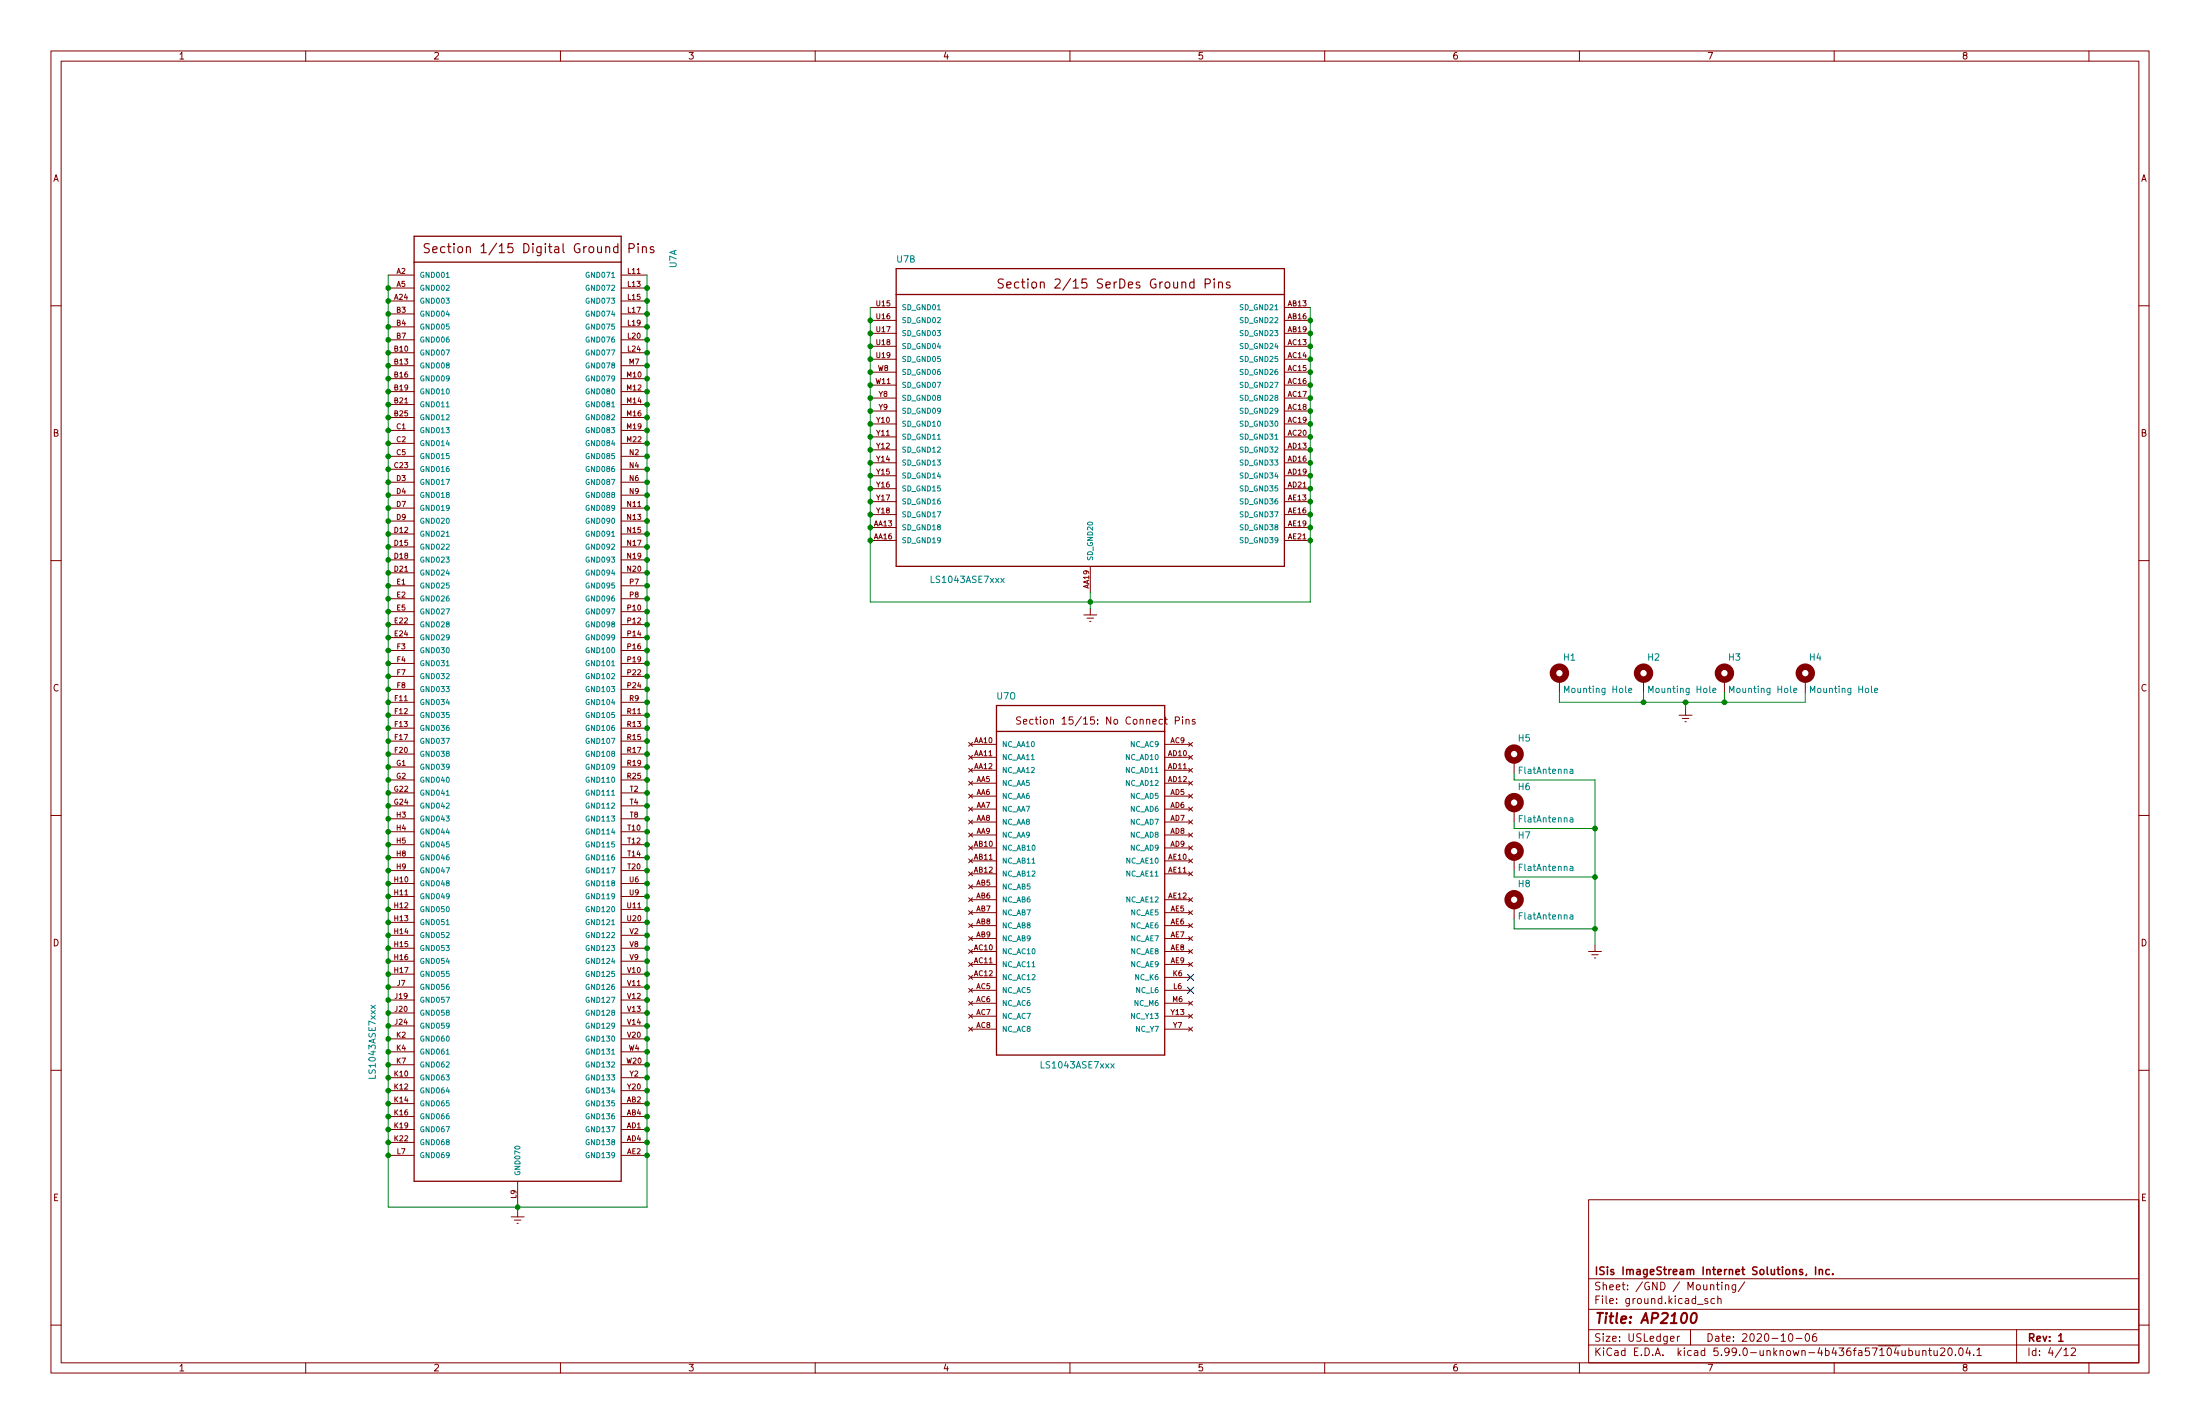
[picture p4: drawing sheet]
<svg xmlns="http://www.w3.org/2000/svg" width="432mm" height="279mm" viewBox="0 0 432 279" stroke-linecap="round" stroke-linejoin="round" font-family="sans-serif">
<g fill="none" stroke="#840000" stroke-width=".2">
<path d="M10 10h411.8v259.4h-411.8zM12 12h407.8v255.4h-407.8zM60 10v2M110 10v2M160 10v2M210 10v2M260 10v2M310 10v2M360 10v2M410 10v2M10 60h2M76.2 54h5.1"/>
<path d="M76.2 59.1h5.1M76.2 56.5h5.1M121.9 54h5.1M121.9 59.1h5.1M121.9 56.5h5.1M419.8 60h2M76.2 69.2h5.1M76.2 71.8h5.1M76.2 74.3h5.1M76.2 76.8h5.1M76.2 79.4h5.1M76.2 61.6h5.1"/>
<path d="M76.2 64.1h5.1M76.2 66.7h5.1M121.9 69.2h5.1M121.9 71.8h5.1M121.9 74.3h5.1M121.9 76.8h5.1M121.9 79.4h5.1M121.9 61.6h5.1M121.9 64.1h5.1M121.9 66.7h5.1M170.8 60.3h5.1M170.8 62.9h5.1"/>
<path d="M170.8 65.4h5.1M170.8 67.9h5.1M170.8 70.5h5.1M170.8 73h5.1M170.8 75.6h5.1M170.8 78.1h5.1M252.1 60.3h5.1M252.1 62.9h5.1M252.1 65.4h5.1M252.1 67.9h5.1M252.1 70.5h5.1M252.1 73h5.1"/>
<path d="M252.1 75.6h5.1M252.1 78.1h5.1M76.2 81.9h5.1M76.2 84.5h5.1M76.2 87h5.1M76.2 92.1h5.1M76.2 89.5h5.1M76.2 94.6h5.1M76.2 97.2h5.1M76.2 99.7h5.1M121.9 81.9h5.1M121.9 84.5h5.1"/>
<path d="M121.9 87h5.1M121.9 92.1h5.1M121.9 89.5h5.1M121.9 94.6h5.1M121.9 97.2h5.1M121.9 99.7h5.1M170.8 80.6h5.1M170.8 83.2h5.1M170.8 85.7h5.1M170.8 88.3h5.1M170.8 90.8h5.1M170.8 93.3h5.1"/>
<path d="M170.8 95.9h5.1M170.8 98.4h5.1M252.1 80.6h5.1M252.1 83.2h5.1M252.1 85.7h5.1M252.1 88.3h5.1M252.1 90.8h5.1M252.1 93.3h5.1M252.1 95.9h5.1M252.1 98.4h5.1M10 110h2M76.2 104.8h5.1"/>
<path d="M76.2 107.3h5.1M76.2 109.9h5.1M76.2 112.4h5.1M76.2 102.2h5.1M76.2 114.9h5.1M76.2 117.5h5.1M121.9 104.8h5.1M121.9 107.3h5.1M121.9 109.9h5.1M121.9 112.4h5.1M121.9 102.2h5.1M121.9 114.9h5.1"/>
<path d="M121.9 117.5h5.1M170.8 103.5h5.1M170.8 106h5.1M170.8 101h5.1M214 111.1v5.1M214 119.4v1.3M252.1 103.5h5.1M252.1 106h5.1M252.1 101h5.1M419.8 110h2M76.2 122.6h5.1M76.2 125.1h5.1"/>
<path d="M76.2 120h5.1M76.2 137.8h5.1M76.2 127.6h5.1M76.2 130.2h5.1M76.2 132.7h5.1M76.2 135.3h5.1M121.9 122.6h5.1M121.9 125.1h5.1M121.9 120h5.1M121.9 137.8h5.1M121.9 127.6h5.1M121.9 130.2h5.1"/>
<path d="M121.9 132.7h5.1M121.9 135.3h5.1M212.7 120.7h2.6M213.4 121.3h1.2M213.9 121.9h.2M306.1 133.4v2.5M322.6 133.4v2.5M330.8 139.1v1.2M338.5 133.4v2.5M354.3 133.4v2.5M10 160h2M76.2 140.3h5.1"/>
<path d="M76.2 142.9h5.1M76.2 145.4h5.1M76.2 148h5.1M76.2 150.5h5.1M76.2 153h5.1M76.2 155.6h5.1M76.2 158.1h5.1M121.9 140.3h5.1M121.9 142.9h5.1M121.9 145.4h5.1M121.9 148h5.1M121.9 150.5h5.1"/>
<path d="M121.9 153h5.1M121.9 155.6h5.1M121.9 158.1h5.1M190.1 145.7l.8 .7M190.1 148.2l.8 .8M190.1 150.7l.8 .8M190.1 153.3l.8 .8M190.1 155.8l.8 .8M190.1 158.4l.8 .7M190.5 146.1h5.1M190.5 148.6h5.1M190.5 151.1h5.1"/>
<path d="M190.5 153.7h5.1M190.5 156.2h5.1M190.5 158.8h5.1M190.9 145.7l-.8 .7M190.9 148.2l-.8 .8M190.9 150.7l-.8 .8M190.9 153.3l-.8 .8M190.9 155.8l-.8 .8M190.9 158.4l-.8 .7M200.3 140.7h-.5l-.3 .2 .2 .4 .6 .2v.4l-.2 .2-.6-.1M200.9 141.6l.7-.1-.1-.3-.4-.1-.2 .2v.7h.6M228.6 146.1h5.1"/>
<path d="M228.6 148.6h5.1M228.6 151.1h5.1M228.6 153.7h5.1M228.6 156.2h5.1M228.6 158.8h5.1M230.7 141.4l.7-.1 .1-.2-.1-.3-.7-.1v1.4M232.1 140.7v.1M232.1 141.1v1M232.8 141.3l.2-.2 .3 .1 .1 .9M232.8 141.1v1M233.3 145.7l.8 .7M233.3 148.2l.8 .8"/>
<path d="M233.3 150.7l.8 .8M233.3 153.3l.8 .8M233.3 155.8l.8 .8M233.3 158.4l.8 .7M234.1 145.7l-.8 .7M234.1 148.2l-.8 .8M234.1 153.3l-.8 .8M234.1 155.8l-.8 .8M234.1 158.4l-.8 .7M234.1 150.7l-.8 .8M234.5 141.2l-.3-.1-.2 .2 .1 .2 .4 .2v.3h-.5M297.2 149.2v2.6"/>
<path d="M297.2 158.8v2.5M329.6 140.3h2.5M330.2 141h1.3M330.7 141.6h.3M419.8 160h2M76.2 173.4h5.1M76.2 175.9h5.1M76.2 178.4h5.1M76.2 160.7h5.1M76.2 163.2h5.1M76.2 165.7h5.1M76.2 168.3h5.1"/>
<path d="M76.2 170.8h5.1M121.9 173.4h5.1M121.9 175.9h5.1M121.9 178.4h5.1M121.9 160.7h5.1M121.9 163.2h5.1M121.9 165.7h5.1M121.9 168.3h5.1M121.9 170.8h5.1M190.1 160.9l.8 .8M190.1 163.4l.8 .8M190.1 166l.8 .8"/>
<path d="M190.1 168.5l.8 .8M190.1 171.1l.8 .7M190.1 173.6l.8 .8M190.1 176.1l.8 .8M190.1 178.7l.8 .8M190.5 161.3h5.1M190.5 163.8h5.1M190.5 166.4h5.1M190.5 168.9h5.1M190.5 171.5h5.1M190.5 174h5.1M190.5 176.5h5.1"/>
<path d="M190.5 179.1h5.1M190.9 160.9l-.8 .8M190.9 163.4l-.8 .8M190.9 166l-.8 .8M190.9 168.5l-.8 .8M190.9 171.1l-.8 .7M190.9 173.6l-.8 .8M190.9 176.1l-.8 .8M190.9 178.7l-.8 .8M228.6 161.3h5.1M228.6 163.8h5.1M228.6 166.4h5.1"/>
<path d="M228.6 168.9h5.1M228.6 171.5h5.1M228.6 176.5h5.1M228.6 179.1h5.1M233.3 160.9l.8 .8M233.3 163.4l.8 .8M233.3 166l.8 .8M233.3 168.5l.8 .8M233.3 171.1l.8 .7M233.3 176.1l.8 .8M233.3 178.7l.8 .8M234.1 160.9l-.8 .8"/>
<path d="M234.1 163.4l-.8 .8M234.1 166l-.8 .8M234.1 168.5l-.8 .8M234.1 171.1l-.8 .7M234.1 176.1l-.8 .8M234.1 178.7l-.8 .8M297.2 168.3v2.5M297.2 177.8v2.5M76.2 181h5.1M76.2 183.5h5.1M76.2 186.1h5.1M76.2 188.6h5.1"/>
<path d="M76.2 191.1h5.1M76.2 196.2h5.1M76.2 198.8h5.1M76.2 193.7h5.1M121.9 181h5.1M121.9 183.5h5.1M121.9 186.1h5.1M121.9 188.6h5.1M121.9 191.1h5.1M121.9 196.2h5.1M121.9 198.8h5.1M121.9 193.7h5.1"/>
<path d="M190.1 181.2l.8 .8M190.1 183.8l.8 .7M190.1 186.3l.8 .8M190.1 188.8l.8 .8M190.1 191.4l.8 .8M190.1 193.9l.8 .8M190.1 196.5l.8 .7M190.1 199l.8 .8M190.5 186.7h5.1M190.5 181.6h5.1M190.5 184.2h5.1M190.5 189.2h5.1"/>
<path d="M190.5 191.8h5.1M190.5 194.3h5.1M190.5 196.9h5.1M190.5 199.4h5.1M190.9 181.2l-.8 .8M190.9 183.8l-.8 .7M190.9 186.3l-.8 .8M190.9 188.8l-.8 .8M190.9 191.4l-.8 .8M190.9 193.9l-.8 .8M190.9 196.5l-.8 .7M190.9 199l-.8 .8"/>
<path d="M228.6 186.7h5.1M228.6 181.6h5.1M228.6 184.2h5.1M228.6 189.2h5.1M228.6 191.8h5.1M228.6 194.3h5.1M228.6 196.9h5.1M228.6 199.4h5.1M233.3 181.2l.8 .8M233.3 183.8l.8 .7M233.3 186.3l.8 .8M233.3 188.8l.8 .8"/>
<path d="M233.3 196.5l.8 .7M233.3 199l.8 .8M234.1 181.2l-.8 .8M234.1 183.8l-.8 .7M234.1 186.3l-.8 .8M234.1 188.8l-.8 .8M234.1 196.5l-.8 .7M234.1 199l-.8 .8M311.8 186.7h2.5M312.4 187.3h1.3M312.9 188h.3M313.1 185.4v1.3"/>
<path d="M10 210h2M76.2 216.5h5.1M76.2 219.1h5.1M76.2 201.3h5.1M76.2 211.5h5.1M76.2 214h5.1M76.2 203.8h5.1M76.2 206.4h5.1M76.2 208.9h5.1M121.9 216.5h5.1M121.9 219.1h5.1M121.9 201.3h5.1"/>
<path d="M121.9 211.5h5.1M121.9 214h5.1M121.9 203.8h5.1M121.9 206.4h5.1M121.9 208.9h5.1M190.1 201.5l.8 .8M190.5 201.9h5.1M190.9 201.5l-.8 .8M228.6 201.9h5.1M233.3 201.5l.8 .8M234.1 201.5l-.8 .8M419.8 210h2"/>
<path d="M76.2 221.6h5.1M76.2 224.2h5.1M76.2 226.7h5.1M100.3 238.8h2.6M101 239.4h1.2M101.6 231.8v5.1M101.6 237.5v1.3M121.9 221.6h5.1M121.9 224.2h5.1M121.9 226.7h5.1M311.8 235.4h108v32h-108zM10 260h2"/>
<path d="M101.5 240h.2M311.8 256.9h108M311.8 250.9h108M333.2 255.9h1.1M335.2 254.9l-.4-.1-.2 .2 .1 .2 .5 .2v.3h-.6M335.7 252.2l.2-.1 .4 .1 .1 .9M336.5 254.9l-.4-.1-.3 .3 .1 .6h.6M336.9 252.1h.5M337.1 251.6v1.3l.3 .2M337.2 254.9l.2-.1 .3 .1 .1 .9M337.2 254.3v1.5M337.9 251.6v.1"/>
<path d="M337.9 252.1v1M338.7 252.2l.2-.1 .3 .1 .1 .9M338.7 252.1v1M340.7 252.1v1.2l-.3 .3-.4-.1M340.7 252.2l-.5-.1-.3 .3 .2 .6h.6M342.4 251.5l-1.2 1.9M419.8 260h2M60 267.4v2M110 267.4v2M160 267.4v2M210 267.4v2M260 267.4v2"/>
<path d="M310 267.4v2M311.8 263.9h108M311.8 260.9h108M327.9 262.7l.7-.2-.1-.3h-.4l-.2 .2v.7h.6M329.2 262.2v1M329.7 262.2l-.5 .3M331.8 260.9v3M351.2 261.7h.2a.8 .8 0 0 1 .5 .7 .8 .8 0 0 1-.5 .8 .99 .99 0 0 1-.2-1.5zM352.5 262.6h1.2M354.5 261.7h.2a.8 .8 0 0 1 .5 .7 .8 .8 0 0 1-.5 .8 1 1 0 0 1-.2-1.5zM356.4 261.7a.6 .6 0 0 0-.7 .6v.6l.2 .2 .4 .1 .2-.2 .1-.5-.2-.2-.4-.1-.3 .3M360 267.4v2"/>
<path d="M377.4 265.1l.2-.1h.3l.1 1M377.4 265v1M378.5 265h.6M378.7 264.5v1.3l.4 .2M379.6 265l.1 .9 .3 .1 .2-.2M380.2 265v1M380.9 264.6l.5-.1 .3 .1v.3l-.9 1.1h.9M382.5 264.5h.2a.8 .8 0 0 1 .5 .7 .8 .8 0 0 1-.5 .8 1 1 0 0 1-.2-1.5zM383.8 265.8v.2M384.7 264.5h.1a.8 .8 0 0 1 .5 .7 .8 .8 0 0 1-.5 .8 .99 .99 0 0 1-.1-1.5zM386.2 264.4l-.3 1.1h.9M386.6 265v1"/>
<path d="M387.4 265.8v.2M388 264.9l.4-.4v1.5M388 266h.9M395.8 260.9v6.5M405.1 264.9l.4-.4v1.5M405.1 266h.8M406.5 264.6l.6-.1 .2 .1 .1 .3-1 1.1h1M410 267.4v2"/>
</g>
<path d="M354.6 250l-.2 .3M356.4 248.6v1.5M357.1 249.2l.2-.1 .3 .1 .1 .9M357.1 249.1v1M359.1 249.2l-.5-.1-.2 .3 .1 .6h.6M359.7 249.9v.2M404.1 262.1l.4-.4v1.5M404.1 263.2h.8" fill="none" stroke="#840000" stroke-width=".3"/>
<path d="M332.2 257.8l.1-.1a.44 .44 0 0 1 .7 .3 1.15 1.15 0 0 1-.8 1.6l-.2-.1a1.53 1.53 0 0 1 .2-1.7z" fill="none" stroke="#840000" stroke-width=".4"/>
<g fill="none" stroke="#840000" stroke-width=".22">
<path d="M84.3 47.9l-.7-.1-.3 .2v.5l.8 .3 .2 .4-.4 .4-.6-.1M84.9 49l.9-.2-.1-.3-.5-.1-.3 .3 .1 .8h.7M123.5 48.7h.8l.2-.3-.1-.4-.3-.2h-.6v1.8M125.2 47.8v.2M125.2 48.4v1.2M126.1 48.6l.2-.2 .5 .1 .1 1.1M126.1 48.4v1.2M128.3 48.5l-.4-.1-.3 .3 .1 .2 .6 .2v.4h-.7M196.9 54.8l-.7-.1-.3 .4 .2 .4 .7 .3v.5l-.2 .2-.7-.1M197.6 55.9l.8-.1v-.4l-.5-.1-.3 .3 .1 .8h.7M236.5 55.7l.9-.1 .2-.3-.1-.4-.3-.2h-.7v1.8M238.3 54.7v.2"/>
<path d="M238.3 55.3v1.2M239.2 55.5l.2-.2 .4 .1 .1 1.1M239.2 55.3v1.2M241.4 55.4l-.5-.1-.2 .3 .1 .2 .6 .2v.4h-.7"/>
</g>
<path d="M81.3 46.4h40.6v185.4h-40.6zM81.3 51.4h40.6M175.9 52.7h76.2v58.4h-76.2zM175.9 57.8h76.2M195.6 138.4h33v68.6h-33zM195.6 143.5h33" fill="none" stroke="#840000" stroke-width=".25"/>
<g fill="none" stroke="#008484" stroke-width=".2">
<path d="M87.6 54.4h.6M87.6 79.8h.6M87.6 105.2h.6M196.4 113.5l.7 .8M197.1 113.5l-.7 .8M87.6 130.6h.6M319.7 135.5l.6-.1-.1-.3h-.4l-.1 .1v.6h.5M336.2 135.5l.6-.1-.1-.3h-.3l-.2 .1v.6h.5M352.1 135.5l.6-.1-.1-.3h-.4l-.1 .1v.6h.5M367.9 135.5l.6-.1v-.3h-.4l-.2 .1 .1 .6h.5M87.6 156h.6M308.2 151h.5v.8"/>
<path d="M308.7 151.2l-.4 .1-.2 .2 .2 .3 .4-.1M202.6 169.4h.6M308.2 160.5h.5v.8M308.2 179.6h.5v.7M308.2 170h.5v.8M308.7 160.8h-.4l-.2 .2 .2 .3 .4-.1M308.7 179.8l-.4 .1-.2 .1 .2 .3h.4M308.7 170.3h-.4l-.2 .2 .2 .3h.4M72.8 197.2l.9 .7M73.7 197.2l-.9 .7M87.6 181.4h.6M87.6 206.8h.6"/>
<path d="M218 208.7l.7 .9M218.7 208.7l-.7 .9"/>
</g>
<g fill="none" stroke="#840000" stroke-width="1.3">
<circle cx="306.1" cy="132.1" r="1.27"/>
<circle cx="322.6" cy="132.1" r="1.27"/>
<circle cx="338.5" cy="132.1" r="1.27"/>
<circle cx="354.3" cy="132.1" r="1.27"/>
<circle cx="297.2" cy="157.5" r="1.27"/>
<circle cx="297.2" cy="148" r="1.27"/>
<circle cx="297.2" cy="176.5" r="1.27"/>
<circle cx="297.2" cy="167" r="1.27"/>
</g>
<path d="M76.2 54v182.9h50.8v-182.9M170.8 60.3v57.8h86.4v-57.8M214 116.2v3.2M306.1 135.9v1.9h48.2v-1.9M322.6 135.9v1.9M330.8 137.8v1.3M338.5 135.9v1.9M297.2 151.8v1.2h15.9v32.4M297.2 161.3v1.3h15.9M297.2 170.8v1.3h15.9M297.2 180.3v1.9h15.9M101.6 236.9v.6" fill="none" stroke="#008400" stroke-width=".2"/>
<path d="M233.1 193.7l1.2 1.2M233.1 191.2l1.2 1.2M234.3 193.7l-1.2 1.2M234.3 191.2l-1.2 1.2" fill="none" stroke="#000084" stroke-width=".2"/>
<g fill="#008400" stroke="#008400" stroke-width=".2">
<circle cx="127" cy="94.6" r=".46"/>
<circle cx="127" cy="97.2" r=".46"/>
<circle cx="127" cy="99.7" r=".46"/>
<circle cx="170.8" cy="88.3" r=".46"/>
<circle cx="170.8" cy="90.8" r=".46"/>
<circle cx="170.8" cy="93.3" r=".46"/>
<circle cx="170.8" cy="95.9" r=".46"/>
<circle cx="127" cy="89.5" r=".46"/>
<circle cx="127" cy="92.1" r=".46"/>
<circle cx="127" cy="102.2" r=".46"/>
<circle cx="127" cy="104.8" r=".46"/>
<circle cx="170.8" cy="98.4" r=".46"/>
<circle cx="170.8" cy="101" r=".46"/>
<circle cx="170.8" cy="103.5" r=".46"/>
<circle cx="170.8" cy="106" r=".46"/>
<circle cx="127" cy="107.3" r=".46"/>
<circle cx="127" cy="109.9" r=".46"/>
<circle cx="127" cy="112.4" r=".46"/>
<circle cx="127" cy="114.9" r=".46"/>
<circle cx="127" cy="117.5" r=".46"/>
<circle cx="214" cy="118.1" r=".46"/>
<circle cx="127" cy="120" r=".46"/>
<circle cx="127" cy="122.6" r=".46"/>
<circle cx="127" cy="125.1" r=".46"/>
<circle cx="127" cy="127.6" r=".46"/>
<circle cx="127" cy="130.2" r=".46"/>
<circle cx="127" cy="132.7" r=".46"/>
<circle cx="127" cy="135.3" r=".46"/>
<circle cx="127" cy="137.8" r=".46"/>
<circle cx="127" cy="140.3" r=".46"/>
<circle cx="127" cy="142.9" r=".46"/>
<circle cx="127" cy="145.4" r=".46"/>
<circle cx="127" cy="148" r=".46"/>
<circle cx="127" cy="150.5" r=".46"/>
<circle cx="127" cy="153" r=".46"/>
<circle cx="127" cy="155.6" r=".46"/>
<circle cx="170.8" cy="62.9" r=".46"/>
<circle cx="170.8" cy="65.4" r=".46"/>
<circle cx="170.8" cy="67.9" r=".46"/>
<circle cx="170.8" cy="70.5" r=".46"/>
<circle cx="170.8" cy="73" r=".46"/>
<circle cx="170.8" cy="75.6" r=".46"/>
<circle cx="170.8" cy="78.1" r=".46"/>
<circle cx="170.8" cy="80.6" r=".46"/>
<circle cx="170.8" cy="83.2" r=".46"/>
<circle cx="170.8" cy="85.7" r=".46"/>
<circle cx="257.2" cy="67.9" r=".46"/>
<circle cx="257.2" cy="70.5" r=".46"/>
<circle cx="257.2" cy="73" r=".46"/>
<circle cx="257.2" cy="62.9" r=".46"/>
<circle cx="257.2" cy="65.4" r=".46"/>
<circle cx="127" cy="61.6" r=".46"/>
<circle cx="127" cy="64.1" r=".46"/>
<circle cx="127" cy="66.7" r=".46"/>
<circle cx="127" cy="69.2" r=".46"/>
<circle cx="127" cy="71.8" r=".46"/>
<circle cx="127" cy="74.3" r=".46"/>
<circle cx="127" cy="81.9" r=".46"/>
<circle cx="127" cy="84.5" r=".46"/>
<circle cx="127" cy="87" r=".46"/>
<circle cx="127" cy="56.5" r=".46"/>
<circle cx="127" cy="59.1" r=".46"/>
<circle cx="127" cy="76.8" r=".46"/>
<circle cx="127" cy="79.4" r=".46"/>
<circle cx="257.2" cy="75.6" r=".46"/>
<circle cx="257.2" cy="78.1" r=".46"/>
<circle cx="257.2" cy="80.6" r=".46"/>
<circle cx="257.2" cy="83.2" r=".46"/>
<circle cx="257.2" cy="85.7" r=".46"/>
<circle cx="257.2" cy="88.3" r=".46"/>
<circle cx="257.2" cy="90.8" r=".46"/>
<circle cx="257.2" cy="93.3" r=".46"/>
<circle cx="257.2" cy="95.9" r=".46"/>
<circle cx="257.2" cy="98.4" r=".46"/>
<circle cx="257.2" cy="101" r=".46"/>
<circle cx="257.2" cy="103.5" r=".46"/>
<circle cx="257.2" cy="106" r=".46"/>
<circle cx="322.6" cy="137.8" r=".46"/>
<circle cx="313.1" cy="172.1" r=".46"/>
<circle cx="313.1" cy="182.2" r=".46"/>
<circle cx="313.1" cy="162.6" r=".46"/>
<circle cx="338.5" cy="137.8" r=".46"/>
<circle cx="330.8" cy="137.8" r=".46"/>
<circle cx="76.2" cy="61.6" r=".46"/>
<circle cx="76.2" cy="64.1" r=".46"/>
<circle cx="76.2" cy="66.7" r=".46"/>
<circle cx="76.2" cy="69.2" r=".46"/>
<circle cx="76.2" cy="71.8" r=".46"/>
<circle cx="76.2" cy="74.3" r=".46"/>
<circle cx="76.2" cy="81.9" r=".46"/>
<circle cx="76.2" cy="84.5" r=".46"/>
<circle cx="76.2" cy="87" r=".46"/>
<circle cx="76.2" cy="94.6" r=".46"/>
<circle cx="76.2" cy="97.2" r=".46"/>
<circle cx="76.2" cy="99.7" r=".46"/>
<circle cx="76.2" cy="56.5" r=".46"/>
<circle cx="76.2" cy="59.1" r=".46"/>
<circle cx="76.2" cy="76.8" r=".46"/>
<circle cx="76.2" cy="79.4" r=".46"/>
<circle cx="76.2" cy="89.5" r=".46"/>
<circle cx="76.2" cy="92.1" r=".46"/>
<circle cx="76.2" cy="102.2" r=".46"/>
<circle cx="76.2" cy="104.8" r=".46"/>
<circle cx="76.2" cy="132.7" r=".46"/>
<circle cx="76.2" cy="135.3" r=".46"/>
<circle cx="76.2" cy="137.8" r=".46"/>
<circle cx="76.2" cy="145.4" r=".46"/>
<circle cx="76.2" cy="148" r=".46"/>
<circle cx="76.2" cy="150.5" r=".46"/>
<circle cx="76.2" cy="127.6" r=".46"/>
<circle cx="76.2" cy="130.2" r=".46"/>
<circle cx="76.2" cy="140.3" r=".46"/>
<circle cx="76.2" cy="142.9" r=".46"/>
<circle cx="76.2" cy="153" r=".46"/>
<circle cx="76.2" cy="155.6" r=".46"/>
<circle cx="76.2" cy="158.1" r=".46"/>
<circle cx="76.2" cy="160.7" r=".46"/>
<circle cx="76.2" cy="163.2" r=".46"/>
<circle cx="76.2" cy="170.8" r=".46"/>
<circle cx="76.2" cy="173.4" r=".46"/>
<circle cx="76.2" cy="175.9" r=".46"/>
<circle cx="76.2" cy="183.5" r=".46"/>
<circle cx="76.2" cy="186.1" r=".46"/>
<circle cx="76.2" cy="188.6" r=".46"/>
<circle cx="76.2" cy="165.7" r=".46"/>
<circle cx="76.2" cy="168.3" r=".46"/>
<circle cx="76.2" cy="178.4" r=".46"/>
<circle cx="76.2" cy="181" r=".46"/>
<circle cx="127" cy="158.1" r=".46"/>
<circle cx="127" cy="160.7" r=".46"/>
<circle cx="127" cy="163.2" r=".46"/>
<circle cx="127" cy="170.8" r=".46"/>
<circle cx="127" cy="173.4" r=".46"/>
<circle cx="127" cy="175.9" r=".46"/>
<circle cx="127" cy="183.5" r=".46"/>
<circle cx="127" cy="186.1" r=".46"/>
<circle cx="127" cy="188.6" r=".46"/>
<circle cx="127" cy="165.7" r=".46"/>
<circle cx="127" cy="168.3" r=".46"/>
<circle cx="127" cy="178.4" r=".46"/>
<circle cx="127" cy="181" r=".46"/>
<circle cx="76.2" cy="196.2" r=".46"/>
<circle cx="76.2" cy="198.8" r=".46"/>
<circle cx="76.2" cy="201.3" r=".46"/>
<circle cx="76.2" cy="208.9" r=".46"/>
<circle cx="76.2" cy="211.5" r=".46"/>
<circle cx="76.2" cy="214" r=".46"/>
<circle cx="76.2" cy="221.6" r=".46"/>
<circle cx="76.2" cy="224.2" r=".46"/>
<circle cx="76.2" cy="226.7" r=".46"/>
<circle cx="76.2" cy="191.1" r=".46"/>
<circle cx="76.2" cy="193.7" r=".46"/>
<circle cx="76.2" cy="203.8" r=".46"/>
<circle cx="76.2" cy="206.4" r=".46"/>
<circle cx="76.2" cy="216.5" r=".46"/>
<circle cx="76.2" cy="219.1" r=".46"/>
<circle cx="101.6" cy="236.9" r=".46"/>
<circle cx="76.2" cy="112.4" r=".46"/>
<circle cx="76.2" cy="114.9" r=".46"/>
<circle cx="76.2" cy="117.5" r=".46"/>
<circle cx="76.2" cy="120" r=".46"/>
<circle cx="76.2" cy="122.6" r=".46"/>
<circle cx="76.2" cy="125.1" r=".46"/>
<circle cx="76.2" cy="107.3" r=".46"/>
<circle cx="76.2" cy="109.9" r=".46"/>
<circle cx="127" cy="196.2" r=".46"/>
<circle cx="127" cy="198.8" r=".46"/>
<circle cx="127" cy="201.3" r=".46"/>
<circle cx="127" cy="208.9" r=".46"/>
<circle cx="127" cy="211.5" r=".46"/>
<circle cx="127" cy="214" r=".46"/>
<circle cx="127" cy="216.5" r=".46"/>
<circle cx="127" cy="191.1" r=".46"/>
<circle cx="127" cy="193.7" r=".46"/>
<circle cx="127" cy="203.8" r=".46"/>
<circle cx="127" cy="206.4" r=".46"/>
<circle cx="127" cy="219.1" r=".46"/>
<circle cx="127" cy="221.6" r=".46"/>
<circle cx="127" cy="224.2" r=".46"/>
<circle cx="127" cy="226.7" r=".46"/>
</g>
<text font-size="2.8" fill="#840000" x="312.8" y="259.7">Title: AP2100</text>
<g font-size="2.5" fill="#840000">
<text x="86.7" y="49.7">Section 1/15 Digital Ground Pins</text>
<text x="199.1" y="56.6">Section 2/15 SerDes Ground Pins</text>
</g>
<g font-size="2.1" fill="#840000">
<text x="312.8" y="250.2">ISis ImageStream Internet Solutions, Inc.</text>
<text x="312.8" y="255.9">File: ground.kicad_sch</text>
<text x="312.8" y="253.2">Sheet: /GND / Mounting/</text>
<text x="312.8" y="263.2">Size: USLedger</text>
<text x="334.8" y="263.2">Date: 2020-10-06</text>
<text x="397.8" y="263.2">Rev: 1</text>
<text x="312.8" y="266">KiCad E.D.A. kicad 5.99.0-unknown-4b436fa57~104~ubuntu20.04.1</text>
<text x="397.8" y="266">Id: 4/12</text>
</g>
<text font-size="2" fill="#840000" x="202.2" y="142.2">Section 15/15: No Connect Pins</text>
<g font-size="1.8" fill="#840000">
<text x="35" y="11.7">1</text>
<text x="85" y="11.7">2</text>
<text x="135" y="11.7">3</text>
<text x="185" y="11.7">4</text>
<text x="235" y="11.7">5</text>
<text x="285" y="11.7">6</text>
<text x="335" y="11.7">7</text>
<text x="385" y="11.7">8</text>
<text x="10.3" y="35.6">A</text>
<text x="420.1" y="35.6">A</text>
<text x="10.3" y="85.7">B</text>
<text x="420.1" y="85.7">B</text>
<text x="10.3" y="135.6">C</text>
<text x="420.1" y="135.6">C</text>
<text x="10.3" y="185.7">D</text>
<text x="420.1" y="185.7">D</text>
<text x="10.4" y="235.7">E</text>
<text x="420.2" y="235.7">E</text>
<text x="35" y="269.1">1</text>
<text x="85" y="269.1">2</text>
<text x="135" y="269.1">3</text>
<text x="185" y="269.1">4</text>
<text x="235" y="269.1">5</text>
<text x="285" y="269.1">6</text>
<text x="335" y="269.1">7</text>
<text x="385" y="269.1">8</text>
</g>
<g font-size="1.8" fill="#008484">
<text x="132.8" y="52.6" transform="rotate(-90 132.8 52.6)">U7A</text>
<text x="176" y="51.5">U7B</text>
<text x="183" y="114.4">LS1043ASE7xxx</text>
<text x="306.9" y="129.6">H1</text>
<text x="323.4" y="129.6">H2</text>
<text x="339.3" y="129.6">H3</text>
<text x="355.2" y="129.6">H4</text>
<text x="195.7" y="137.2">U7O</text>
<text x="307.5" y="136">Mounting Hole</text>
<text x="324" y="136">Mounting Hole</text>
<text x="339.9" y="136">Mounting Hole</text>
<text x="355.8" y="136">Mounting Hole</text>
<text x="298" y="145.5">H5</text>
<text x="298" y="155">H6</text>
<text x="298.3" y="151.8">FlatAntenna</text>
<text x="298.3" y="161.4">FlatAntenna</text>
<text x="298" y="164.5">H7</text>
<text x="298.3" y="170.9">FlatAntenna</text>
<text x="298" y="174.1">H8</text>
<text x="298.3" y="180.4">FlatAntenna</text>
<text x="204.6" y="209.6">LS1043ASE7xxx</text>
<text x="73.7" y="211.4" transform="rotate(-90 73.7 211.4)">LS1043ASE7xxx</text>
</g>
<g font-size="1.4" fill="#840000">
<text x="77.8" y="53.7">A2</text>
<text x="123.2" y="53.7">L11</text>
<text x="77.4" y="58.8">A24</text>
<text x="77.8" y="56.3">A5</text>
<text x="123.2" y="56.3">L13</text>
<text x="123.2" y="58.8">L15</text>
<text x="77.8" y="61.3">B3</text>
<text x="77.8" y="63.9">B4</text>
<text x="123.2" y="61.3">L17</text>
<text x="123.2" y="63.9">L19</text>
<text x="172.1" y="60.1">U15</text>
<text x="172.1" y="62.6">U16</text>
<text x="172.1" y="65.2">U17</text>
<text x="252.8" y="60.1">AB13</text>
<text x="252.8" y="62.6">AB16</text>
<text x="252.8" y="65.2">AB19</text>
<text x="77.4" y="69">B10</text>
<text x="77.4" y="71.5">B13</text>
<text x="77.8" y="66.4">B7</text>
<text x="123.2" y="66.4">L20</text>
<text x="123.2" y="69">L24</text>
<text x="123.5" y="71.5">M7</text>
<text x="172.1" y="67.7">U18</text>
<text x="172.1" y="70.2">U19</text>
<text x="252.8" y="67.7">AC13</text>
<text x="252.8" y="70.2">AC14</text>
<text x="77.4" y="74">B16</text>
<text x="77.4" y="76.6">B19</text>
<text x="123.1" y="74">M10</text>
<text x="123.1" y="76.6">M12</text>
<text x="171.9" y="75.3">W11</text>
<text x="172.3" y="72.8">W8</text>
<text x="172.5" y="77.9">Y8</text>
<text x="252.8" y="72.8">AC15</text>
<text x="252.8" y="75.3">AC16</text>
<text x="252.8" y="77.9">AC17</text>
<text x="77.4" y="79.1">B21</text>
<text x="77.4" y="81.7">B25</text>
<text x="123.1" y="79.1">M14</text>
<text x="123.1" y="81.7">M16</text>
<text x="172.1" y="82.9">Y10</text>
<text x="172.5" y="80.4">Y9</text>
<text x="252.8" y="80.4">AC18</text>
<text x="252.8" y="82.9">AC19</text>
<text x="77.8" y="84.2">C1</text>
<text x="77.8" y="86.7">C2</text>
<text x="77.8" y="89.3">C5</text>
<text x="123.1" y="84.2">M19</text>
<text x="123.1" y="86.7">M22</text>
<text x="123.6" y="89.3">N2</text>
<text x="172.1" y="85.5">Y11</text>
<text x="172.1" y="88">Y12</text>
<text x="252.8" y="85.5">AC20</text>
<text x="252.8" y="88">AD13</text>
<text x="77.4" y="91.8">C23</text>
<text x="77.8" y="94.4">D3</text>
<text x="123.6" y="91.8">N4</text>
<text x="123.6" y="94.4">N6</text>
<text x="172.1" y="90.6">Y14</text>
<text x="172.1" y="93.1">Y15</text>
<text x="172.1" y="95.6">Y16</text>
<text x="252.8" y="90.6">AD16</text>
<text x="252.8" y="93.1">AD19</text>
<text x="252.8" y="95.6">AD21</text>
<text x="77.8" y="96.9">D4</text>
<text x="77.8" y="99.4">D7</text>
<text x="77.8" y="102">D9</text>
<text x="123.2" y="99.4">N11</text>
<text x="123.2" y="102">N13</text>
<text x="123.6" y="96.9">N9</text>
<text x="172.1" y="98.2">Y17</text>
<text x="172.1" y="100.7">Y18</text>
<text x="252.9" y="98.2">AE13</text>
<text x="252.9" y="100.7">AE16</text>
<text x="77.4" y="104.5">D12</text>
<text x="77.4" y="107.1">D15</text>
<text x="123.2" y="104.5">N15</text>
<text x="123.2" y="107.1">N17</text>
<text x="171.5" y="103.3">AA13</text>
<text x="171.5" y="105.8">AA16</text>
<text x="252.9" y="103.3">AE19</text>
<text x="252.9" y="105.8">AE21</text>
<text x="77.4" y="109.6">D18</text>
<text x="77.4" y="112.1">D21</text>
<text x="123.2" y="109.6">N19</text>
<text x="123.2" y="112.1">N20</text>
<text x="77.9" y="114.7">E1</text>
<text x="77.9" y="117.2">E2</text>
<text x="77.9" y="119.8">E5</text>
<text x="123.2" y="119.8">P10</text>
<text x="123.6" y="114.7">P7</text>
<text x="123.6" y="117.2">P8</text>
<text x="213.7" y="115.5" transform="rotate(-90 213.7 115.5)">AA19</text>
<text x="77.5" y="122.3">E22</text>
<text x="77.5" y="124.8">E24</text>
<text x="123.2" y="122.3">P12</text>
<text x="123.2" y="124.8">P14</text>
<text x="77.9" y="127.4">F3</text>
<text x="77.9" y="129.9">F4</text>
<text x="123.2" y="127.4">P16</text>
<text x="123.2" y="129.9">P19</text>
<text x="77.5" y="137.5">F11</text>
<text x="77.9" y="132.5">F7</text>
<text x="77.9" y="135">F8</text>
<text x="123.2" y="132.5">P22</text>
<text x="123.2" y="135">P24</text>
<text x="123.6" y="137.5">R9</text>
<text x="77.5" y="140.1">F12</text>
<text x="77.5" y="142.6">F13</text>
<text x="123.2" y="140.1">R11</text>
<text x="123.2" y="142.6">R13</text>
<text x="77.5" y="145.2">F17</text>
<text x="77.5" y="147.7">F20</text>
<text x="123.2" y="145.2">R15</text>
<text x="123.2" y="147.7">R17</text>
<text x="191.2" y="145.8">AA10</text>
<text x="191.2" y="148.3">AA11</text>
<text x="229.3" y="148.3">AD10</text>
<text x="229.7" y="145.8">AC9</text>
<text x="77.4" y="155.3">G22</text>
<text x="77.8" y="150.2">G1</text>
<text x="77.8" y="152.8">G2</text>
<text x="123.2" y="150.2">R19</text>
<text x="123.2" y="152.8">R25</text>
<text x="123.6" y="155.3">T2</text>
<text x="191.2" y="150.9">AA12</text>
<text x="191.6" y="153.4">AA5</text>
<text x="191.6" y="156">AA6</text>
<text x="229.3" y="150.9">AD11</text>
<text x="229.3" y="153.4">AD12</text>
<text x="229.7" y="156">AD5</text>
<text x="77.4" y="157.9">G24</text>
<text x="77.8" y="160.4">H3</text>
<text x="123.6" y="157.9">T4</text>
<text x="123.6" y="160.4">T8</text>
<text x="191.6" y="158.5">AA7</text>
<text x="191.6" y="161">AA8</text>
<text x="229.7" y="158.5">AD6</text>
<text x="229.7" y="161">AD7</text>
<text x="77.8" y="162.9">H4</text>
<text x="77.8" y="165.5">H5</text>
<text x="123.2" y="162.9">T10</text>
<text x="123.2" y="165.5">T12</text>
<text x="191.2" y="166.1">AB10</text>
<text x="191.6" y="163.6">AA9</text>
<text x="229.7" y="163.6">AD8</text>
<text x="229.7" y="166.1">AD9</text>
<text x="77.4" y="173.1">H10</text>
<text x="77.8" y="168">H8</text>
<text x="77.8" y="170.6">H9</text>
<text x="123.2" y="168">T14</text>
<text x="123.2" y="170.6">T20</text>
<text x="123.6" y="173.1">U6</text>
<text x="191.2" y="168.7">AB11</text>
<text x="191.2" y="171.2">AB12</text>
<text x="191.6" y="173.7">AB5</text>
<text x="229.4" y="168.7">AE10</text>
<text x="229.4" y="171.2">AE11</text>
<text x="77.4" y="175.6">H11</text>
<text x="77.4" y="178.2">H12</text>
<text x="123.2" y="178.2">U11</text>
<text x="123.6" y="175.6">U9</text>
<text x="191.6" y="176.3">AB6</text>
<text x="191.6" y="178.8">AB7</text>
<text x="229.4" y="176.3">AE12</text>
<text x="229.8" y="178.8">AE5</text>
<text x="77.4" y="180.7">H13</text>
<text x="77.4" y="183.3">H14</text>
<text x="77.4" y="185.8">H15</text>
<text x="123.2" y="180.7">U20</text>
<text x="123.6" y="183.3">V2</text>
<text x="123.6" y="185.8">V8</text>
<text x="191.6" y="181.4">AB8</text>
<text x="191.6" y="183.9">AB9</text>
<text x="229.8" y="181.4">AE6</text>
<text x="229.8" y="183.9">AE7</text>
<text x="77.4" y="188.3">H16</text>
<text x="77.4" y="190.9">H17</text>
<text x="123.2" y="190.9">V10</text>
<text x="123.6" y="188.3">V9</text>
<text x="191.2" y="186.4">AC10</text>
<text x="191.2" y="189">AC11</text>
<text x="191.2" y="191.5">AC12</text>
<text x="229.8" y="186.4">AE8</text>
<text x="229.8" y="189">AE9</text>
<text x="230.2" y="191.5">K6</text>
<text x="77.6" y="196">J19</text>
<text x="78" y="193.4">J7</text>
<text x="123.2" y="193.4">V11</text>
<text x="123.2" y="196">V12</text>
<text x="191.6" y="194.1">AC5</text>
<text x="191.6" y="196.6">AC6</text>
<text x="230.2" y="196.6">M6</text>
<text x="230.3" y="194.1">L6</text>
<text x="77.6" y="198.5">J20</text>
<text x="77.6" y="201">J24</text>
<text x="77.8" y="203.6">K2</text>
<text x="123.2" y="198.5">V13</text>
<text x="123.2" y="201">V14</text>
<text x="123.2" y="203.6">V20</text>
<text x="191.6" y="199.1">AC7</text>
<text x="191.6" y="201.7">AC8</text>
<text x="229.9" y="199.1">Y13</text>
<text x="230.3" y="201.7">Y7</text>
<text x="77.8" y="206.1">K4</text>
<text x="77.8" y="208.7">K7</text>
<text x="123" y="208.7">W20</text>
<text x="123.4" y="206.1">W4</text>
<text x="77.4" y="211.2">K10</text>
<text x="77.4" y="213.7">K12</text>
<text x="123.2" y="213.7">Y20</text>
<text x="123.6" y="211.2">Y2</text>
<text x="77.4" y="216.3">K14</text>
<text x="77.4" y="218.8">K16</text>
<text x="77.4" y="221.4">K19</text>
<text x="123" y="216.3">AB2</text>
<text x="123" y="218.8">AB4</text>
<text x="123" y="221.4">AD1</text>
<text x="77.4" y="223.9">K22</text>
<text x="77.9" y="226.4">L7</text>
<text x="123" y="223.9">AD4</text>
<text x="123.1" y="226.4">AE2</text>
<text x="101.3" y="235.1" transform="rotate(-90 101.3 235.1)">L9</text>
</g>
<g font-size="1.4" fill="#008484">
<text x="82.3" y="54.5">GND001</text>
<text x="82.3" y="59.6">GND003</text>
<text x="82.3" y="57">GND002</text>
<text x="115.4" y="54.5">GND071</text>
<text x="115.4" y="57">GND072</text>
<text x="115.4" y="59.6">GND073</text>
<text x="82.3" y="62.1">GND004</text>
<text x="82.3" y="64.6">GND005</text>
<text x="115.4" y="62.1">GND074</text>
<text x="115.4" y="64.6">GND075</text>
<text x="176.9" y="60.8">SD_GND01</text>
<text x="176.9" y="63.4">SD_GND02</text>
<text x="176.9" y="65.9">SD_GND03</text>
<text x="243.6" y="60.8">SD_GND21</text>
<text x="243.6" y="63.4">SD_GND22</text>
<text x="243.6" y="65.9">SD_GND23</text>
<text x="82.3" y="69.7">GND007</text>
<text x="82.3" y="67.2">GND006</text>
<text x="115.4" y="67.2">GND076</text>
<text x="115.4" y="69.7">GND077</text>
<text x="176.9" y="68.5">SD_GND04</text>
<text x="176.9" y="71">SD_GND05</text>
<text x="243.6" y="68.5">SD_GND24</text>
<text x="243.6" y="71">SD_GND25</text>
<text x="82.3" y="72.3">GND008</text>
<text x="82.3" y="74.8">GND009</text>
<text x="82.3" y="77.3">GND010</text>
<text x="115.4" y="74.8">GND079</text>
<text x="115.4" y="77.3">GND080</text>
<text x="115.4" y="72.3">GND078</text>
<text x="176.9" y="76.1">SD_GND07</text>
<text x="176.9" y="73.5">SD_GND06</text>
<text x="243.6" y="73.5">SD_GND26</text>
<text x="243.6" y="76.1">SD_GND27</text>
<text x="82.3" y="79.9">GND011</text>
<text x="82.3" y="82.4">GND012</text>
<text x="115.4" y="79.9">GND081</text>
<text x="115.4" y="82.4">GND082</text>
<text x="176.9" y="83.7">SD_GND10</text>
<text x="176.9" y="78.6">SD_GND08</text>
<text x="176.9" y="81.2">SD_GND09</text>
<text x="243.6" y="78.6">SD_GND28</text>
<text x="243.6" y="81.2">SD_GND29</text>
<text x="243.6" y="83.7">SD_GND30</text>
<text x="82.3" y="85">GND013</text>
<text x="82.3" y="87.5">GND014</text>
<text x="115.4" y="85">GND083</text>
<text x="115.4" y="87.5">GND084</text>
<text x="176.9" y="86.2">SD_GND11</text>
<text x="176.9" y="88.8">SD_GND12</text>
<text x="243.6" y="86.2">SD_GND31</text>
<text x="243.6" y="88.8">SD_GND32</text>
<text x="82.3" y="92.6">GND016</text>
<text x="82.3" y="90">GND015</text>
<text x="82.3" y="95.1">GND017</text>
<text x="115.4" y="90">GND085</text>
<text x="115.4" y="92.6">GND086</text>
<text x="115.4" y="95.1">GND087</text>
<text x="176.9" y="91.3">SD_GND13</text>
<text x="176.9" y="93.9">SD_GND14</text>
<text x="243.6" y="91.3">SD_GND33</text>
<text x="243.6" y="93.9">SD_GND34</text>
<text x="82.3" y="97.7">GND018</text>
<text x="82.3" y="100.2">GND019</text>
<text x="115.4" y="100.2">GND089</text>
<text x="115.4" y="97.7">GND088</text>
<text x="176.9" y="96.4">SD_GND15</text>
<text x="176.9" y="98.9">SD_GND16</text>
<text x="176.9" y="101.5">SD_GND17</text>
<text x="243.6" y="96.4">SD_GND35</text>
<text x="243.6" y="98.9">SD_GND36</text>
<text x="243.6" y="101.5">SD_GND37</text>
<text x="82.3" y="105.3">GND021</text>
<text x="82.3" y="107.8">GND022</text>
<text x="82.3" y="102.7">GND020</text>
<text x="115.4" y="102.7">GND090</text>
<text x="115.4" y="105.3">GND091</text>
<text x="115.4" y="107.8">GND092</text>
<text x="176.9" y="104">SD_GND18</text>
<text x="176.9" y="106.6">SD_GND19</text>
<text x="243.6" y="104">SD_GND38</text>
<text x="243.6" y="106.6">SD_GND39</text>
<text x="82.3" y="110.4">GND023</text>
<text x="82.3" y="112.9">GND024</text>
<text x="115.4" y="110.4">GND093</text>
<text x="115.4" y="112.9">GND094</text>
<text x="214.5" y="110.1" transform="rotate(-90 214.5 110.1)">SD_GND20</text>
<text x="82.3" y="115.4">GND025</text>
<text x="82.3" y="118">GND026</text>
<text x="115.4" y="115.4">GND095</text>
<text x="115.4" y="118">GND096</text>
<text x="82.3" y="123.1">GND028</text>
<text x="82.3" y="125.6">GND029</text>
<text x="82.3" y="120.5">GND027</text>
<text x="115.4" y="120.5">GND097</text>
<text x="115.4" y="123.1">GND098</text>
<text x="115.4" y="125.6">GND099</text>
<text x="82.3" y="128.1">GND030</text>
<text x="82.3" y="130.7">GND031</text>
<text x="115.4" y="128.1">GND100</text>
<text x="115.4" y="130.7">GND101</text>
<text x="82.3" y="133.2">GND032</text>
<text x="82.3" y="135.8">GND033</text>
<text x="115.4" y="133.2">GND102</text>
<text x="115.4" y="135.8">GND103</text>
<text x="82.3" y="138.3">GND034</text>
<text x="82.3" y="140.8">GND035</text>
<text x="82.3" y="143.4">GND036</text>
<text x="115.4" y="140.8">GND105</text>
<text x="115.4" y="143.4">GND106</text>
<text x="115.4" y="138.3">GND104</text>
<text x="82.3" y="145.9">GND037</text>
<text x="82.3" y="148.5">GND038</text>
<text x="115.4" y="145.9">GND107</text>
<text x="115.4" y="148.5">GND108</text>
<text x="196.6" y="146.6">NC_AA10</text>
<text x="196.6" y="149.1">NC_AA11</text>
<text x="221.1" y="149.1">NC_AD10</text>
<text x="221.9" y="146.6">NC_AC9</text>
<text x="82.3" y="151">GND039</text>
<text x="82.3" y="153.5">GND040</text>
<text x="115.4" y="151">GND109</text>
<text x="115.4" y="153.5">GND110</text>
<text x="196.6" y="151.6">NC_AA12</text>
<text x="196.6" y="154.2">NC_AA5</text>
<text x="221.1" y="151.6">NC_AD11</text>
<text x="221.1" y="154.2">NC_AD12</text>
<text x="82.3" y="156.1">GND041</text>
<text x="82.3" y="158.6">GND042</text>
<text x="82.3" y="161.2">GND043</text>
<text x="115.4" y="156.1">GND111</text>
<text x="115.4" y="158.6">GND112</text>
<text x="115.4" y="161.2">GND113</text>
<text x="196.6" y="156.7">NC_AA6</text>
<text x="196.6" y="159.3">NC_AA7</text>
<text x="196.6" y="161.8">NC_AA8</text>
<text x="221.9" y="156.7">NC_AD5</text>
<text x="221.9" y="159.3">NC_AD6</text>
<text x="221.9" y="161.8">NC_AD7</text>
<text x="82.3" y="163.7">GND044</text>
<text x="82.3" y="166.2">GND045</text>
<text x="115.4" y="163.7">GND114</text>
<text x="115.4" y="166.2">GND115</text>
<text x="196.6" y="164.3">NC_AA9</text>
<text x="196.6" y="166.9">NC_AB10</text>
<text x="221.9" y="164.3">NC_AD8</text>
<text x="221.9" y="166.9">NC_AD9</text>
<text x="82.3" y="173.9">GND048</text>
<text x="82.3" y="168.8">GND046</text>
<text x="82.3" y="171.3">GND047</text>
<text x="115.4" y="168.8">GND116</text>
<text x="115.4" y="171.3">GND117</text>
<text x="115.4" y="173.9">GND118</text>
<text x="196.6" y="169.4">NC_AB11</text>
<text x="196.6" y="172">NC_AB12</text>
<text x="221.2" y="169.4">NC_AE10</text>
<text x="221.2" y="172">NC_AE11</text>
<text x="82.3" y="176.4">GND049</text>
<text x="82.3" y="178.9">GND050</text>
<text x="115.4" y="178.9">GND120</text>
<text x="115.4" y="176.4">GND119</text>
<text x="196.6" y="174.5">NC_AB5</text>
<text x="196.6" y="177">NC_AB6</text>
<text x="196.6" y="179.6">NC_AB7</text>
<text x="221.2" y="177">NC_AE12</text>
<text x="222" y="179.6">NC_AE5</text>
<text x="82.3" y="181.5">GND051</text>
<text x="82.3" y="184">GND052</text>
<text x="115.4" y="181.5">GND121</text>
<text x="115.4" y="184">GND122</text>
<text x="196.6" y="182.1">NC_AB8</text>
<text x="196.6" y="184.7">NC_AB9</text>
<text x="222" y="182.1">NC_AE6</text>
<text x="222" y="184.7">NC_AE7</text>
<text x="82.3" y="186.6">GND053</text>
<text x="82.3" y="189.1">GND054</text>
<text x="82.3" y="191.6">GND055</text>
<text x="115.4" y="191.6">GND125</text>
<text x="115.4" y="186.6">GND123</text>
<text x="115.4" y="189.1">GND124</text>
<text x="196.6" y="187.2">NC_AC10</text>
<text x="196.6" y="189.7">NC_AC11</text>
<text x="222" y="187.2">NC_AE8</text>
<text x="222" y="189.7">NC_AE9</text>
<text x="82.3" y="196.7">GND057</text>
<text x="82.3" y="194.2">GND056</text>
<text x="115.4" y="194.2">GND126</text>
<text x="115.4" y="196.7">GND127</text>
<text x="196.6" y="192.3">NC_AC12</text>
<text x="196.6" y="194.8">NC_AC5</text>
<text x="196.6" y="197.4">NC_AC6</text>
<text x="222.8" y="197.4">NC_M6</text>
<text x="222.9" y="192.3">NC_K6</text>
<text x="223.1" y="194.8">NC_L6</text>
<text x="82.3" y="199.3">GND058</text>
<text x="82.3" y="201.8">GND059</text>
<text x="115.4" y="199.3">GND128</text>
<text x="115.4" y="201.8">GND129</text>
<text x="196.6" y="199.9">NC_AC7</text>
<text x="196.6" y="202.4">NC_AC8</text>
<text x="222.2" y="199.9">NC_Y13</text>
<text x="223" y="202.4">NC_Y7</text>
<text x="82.3" y="204.3">GND060</text>
<text x="82.3" y="206.9">GND061</text>
<text x="82.3" y="209.4">GND062</text>
<text x="115.4" y="204.3">GND130</text>
<text x="115.4" y="209.4">GND132</text>
<text x="115.4" y="206.9">GND131</text>
<text x="82.3" y="212">GND063</text>
<text x="82.3" y="214.5">GND064</text>
<text x="115.4" y="212">GND133</text>
<text x="115.4" y="214.5">GND134</text>
<text x="82.3" y="217">GND065</text>
<text x="82.3" y="219.6">GND066</text>
<text x="115.4" y="217">GND135</text>
<text x="115.4" y="219.6">GND136</text>
<text x="82.3" y="222.1">GND067</text>
<text x="82.3" y="224.7">GND068</text>
<text x="82.3" y="227.2">GND069</text>
<text x="115.4" y="222.1">GND137</text>
<text x="115.4" y="224.7">GND138</text>
<text x="115.4" y="227.2">GND139</text>
<text x="102.1" y="230.8" transform="rotate(-90 102.1 230.8)">GND070</text>
</g>
</svg>
